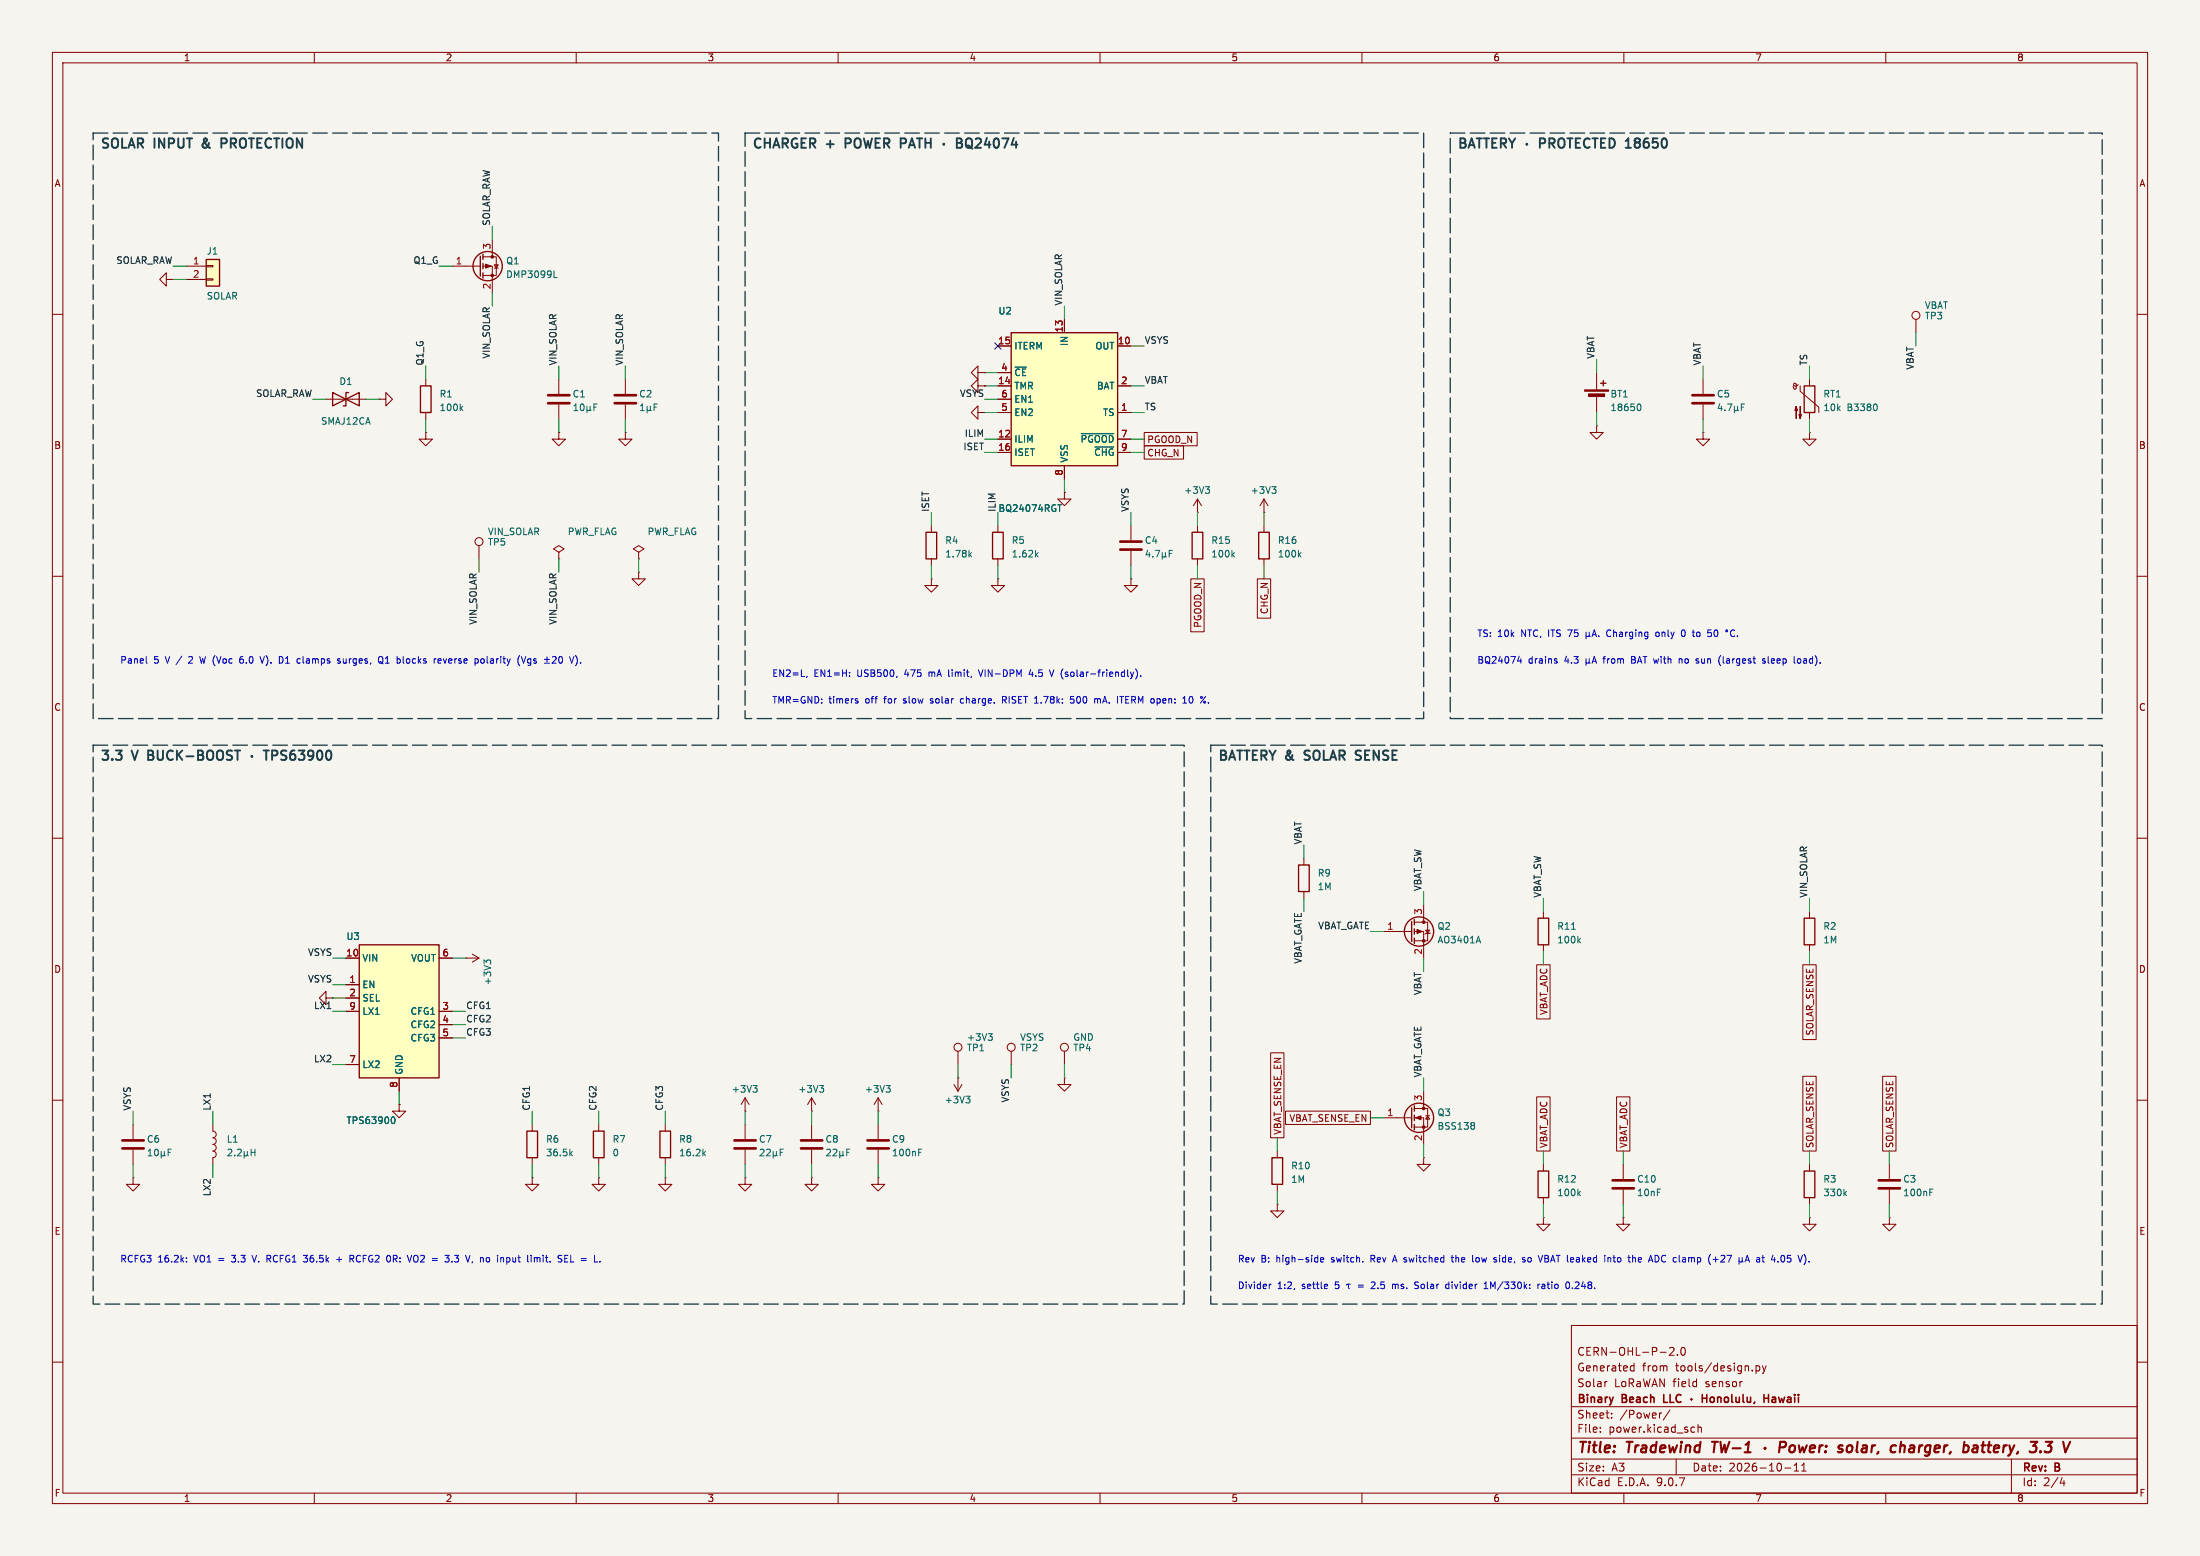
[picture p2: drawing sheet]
<svg xmlns="http://www.w3.org/2000/svg" width="420mm" height="297mm" viewBox="0 0 420 297" stroke-linecap="round" stroke-linejoin="round" font-family="sans-serif">
<path d="M0 0h420v297h-420z" fill="#f5f4ef" stroke="#f5f4ef" stroke-width=".19"/>
<g fill="none" stroke="#840000" stroke-width=".19">
<path d="M10 10h400v277h-400zM12 12h396v273h-396zM60 10v2M110 10v2M160 10v2M210 10v2M260 10v2M310 10v2M360 10v2M86.4 50.8h5.3M92.2 49h2.5v3.6h-2.5M92.2 50.8h1.8v5.1"/>
<path d="M94 45.7v3.3M94.4 50.5h.7l-.4 .7zM94.4 51.2h.7M10 60h2M62.2 76.2h7.6M81.3 72.4v1.3M81.3 78.7v1.3M106.7 72.4v2.8M106.7 77.2v2.8M304.8 71.1v3.3M304.8 75.4v3.3M408 60h2"/>
<path d="M106.7 82.6v1.2h1.2l-1.2 1.3-1.3-1.3h1.3M106.7 82.6h.1M119.4 82.6v1.2h1.2l-1.2 1.3-1.3-1.3h1.3M119.4 82.6h.1M203.2 94v1.3h1.3l-1.3 1.2-1.3-1.2h1.3M203.2 94h.1M228.6 97.8h.1M228.6 95.3l-.8 1.2M228.6 95.3l.8 1.2M228.6 95.3v2.5M241.3 97.8h.1M241.3 95.3l-.8 1.2"/>
<path d="M241.3 95.3l.8 1.2M241.3 95.3v2.5M304.8 81.3v1.3h1.3l-1.3 1.2-1.3-1.2h1.3M304.8 81.3h.1M10 110h2M91.4 104.1v2.6M106.7 105.4l1-.6-1-.7-1 .7 1 .6v1.3M106.7 106.7h.1M177.8 110.5v1.3h1.3l-1.3 1.2-1.3-1.2h1.3M177.8 110.5h.1M177.8 100.3v1.3M177.8 106.7v1.3"/>
<path d="M190.5 110.5v1.3h1.3l-1.3 1.2-1.3-1.2h1.3M190.5 110.5h.1M190.5 100.3v1.3M190.5 106.7v1.3M215.9 110.5v1.3h1.3l-1.3 1.2-1.3-1.2h1.3M215.9 110.5h.1M215.9 100.3v2.8M215.9 105.2v2.8M228.6 100.3v1.3M228.6 106.7v1.3M241.3 100.3v1.3M241.3 106.7v1.3"/>
<path d="M408 110h2M10 160h2M408 160h2M264.2 177.8h5.3M270 176h2.5v3.6h-2.5M270 177.8h1.8v5.1M271.8 172.7v3.3M272.2 177.5h.7l-.4 .7zM273 178.1l-1 .2M345.4 174v1.3M62.2 190.5v-1.3l-1.2 1.3 1.2 1.3v-1.3h1.3M63.5 190.5h.1"/>
<path d="M88.9 182.9h.1M88.9 182.9h2.5M90.2 182.1l1.2 .8M91.4 182.9l-1.2 .7M345.4 180.3v1.3M10 210h2M127 214.6v1.3M142.2 212.1h.1M142.2 209.6v2.5M142.2 214.6v2.8M142.2 219.5v2.7M142.2 209.6l-.7 1.2"/>
<path d="M142.2 209.6l.8 1.2M154.9 212.1h.1M154.9 209.6v2.5M154.9 214.6v2.8M154.9 219.5v2.7M154.9 209.6l-.7 1.2M154.9 209.6l.8 1.2M167.6 212.1h.1M167.6 209.6l-.7 1.2M167.6 209.6l.8 1.2M167.6 209.6v2.5M167.6 214.6v2.8"/>
<path d="M167.6 219.5v2.7M182.1 207l.8 1.3M182.9 205.7h.1M182.9 200.7v2.5M182.9 205.7v2.6M183.6 207l-.7 1.3M193 200.7v2.5M203.2 200.7v2.5M408 210h2M127 224.8v1.3h1.3l-1.3 1.2-1.3-1.2h1.3M127 224.8h.1M127 221v1.2"/>
<path d="M142.2 224.8v1.3h1.3l-1.3 1.2-1.2-1.2h1.2M142.2 224.8h.1M154.9 224.8v1.3h1.3l-1.3 1.2-1.2-1.2h1.2M154.9 224.8h.1M167.6 224.8v1.3h1.3l-1.3 1.2-1.2-1.2h1.2M167.6 224.8h.1M243.8 229.9v1.2h1.3l-1.3 1.3-1.2-1.3h1.2M243.8 229.9h.1M271.8 221v1.2h1.2l-1.2 1.3-1.3-1.3h1.3M271.8 221h.1M294.6 232.4v1.3h1.3l-1.3 1.2-1.2-1.2h1.2M294.6 232.4h.1"/>
<path d="M294.6 222.2v1.3M294.6 228.6v1.3M309.9 232.4v1.3h1.2l-1.2 1.2-1.3-1.2h1.3M309.9 232.4h.1M309.9 222.2v2.8M309.9 227.1v2.8M345.4 232.4v1.3h1.3l-1.3 1.2-1.2-1.2h1.2M345.4 232.4h.1M360.7 232.4v1.3h1.2l-1.2 1.2-1.3-1.2h1.3M360.7 232.4h.1M360.7 222.2v2.8M360.7 227.1v2.8"/>
<path d="M300 253h108v32h-108zM318.7 257.3l.6-.1 .2 .1 .1 .3-.9 1.1h.9M320.2 258.5v.2M321 257.3l.2-.1a.8 .8 0 0 1 .6 .7 .8 .8 0 0 1-.6 .8l-.2-.2-.1-.4zM10 260h2M300 278.5h108M300 274.5h108M300 268.5h108M305.5 273.2v.2M305.5 272.5v.1M306.8 263.7l-.3 .1M307.7 270.5v.2"/>
<path d="M307.7 269.8v.1M311.4 261.6h.5M311.4 260.8h.5M311.9 260.2v1.5M317.2 269.7l-.3 .1M318.8 269.1l-1.3 1.9M320 278.5v3M323.1 272.4l.4 .1M323.5 273.3l-.4 .1M324.2 272.5l.2-.1 .3 .1 .1 .9M324.2 271.9v1.5M335.2 260.8l.5-.1 .2 .3-.1 .6h-.6"/>
<path d="M335.2 260.7v1.5M336.4 260.7l.4 1M336.8 261.7l-.4 .5M337.2 260.7l-.4 1M342.5 279.7l.4-.4v1.5M343.9 279.7l.5-.4v1.5M384 278.5v6.5M408 260h2M60 285v2M110 285v2M160 285v2M210 285v2"/>
<path d="M260 285v2M300 281.5h108M310 285v2M340.7 280.2h1.2M342.5 280.8h.9M343.9 280.8h.9M360 285v2M393.7 282l-.4 1.1h.9M394 282.6v1"/>
<circle cx="91.4" cy="103.4" r=".76"/>
<circle cx="182.9" cy="199.9" r=".76"/>
<circle cx="193" cy="199.9" r=".76"/>
<circle cx="203.2" cy="199.9" r=".76"/>
</g>
<g fill="none" stroke="#840000" stroke-width=".4">
<path d="M326.8 275.2h1.2M327.4 275.2l-.3 2M337 276.3l-.1 .2M339.7 276.3h.8a.55 .55 0 0 0 .5-.5 .55 .55 0 0 0-.4-.6h-.7l-.3 2M341.8 276.1a.52 .52 0 0 1 .5-.2 .52 .52 0 0 1 .4 .4l-.1 .5a.55 .55 0 0 1-.5 .4 .55 .55 0 0 1-.5-.4zM343.4 275.9l.2 1.3 .5-.9 .3 .9 .5-1.3M345.5 276.5l1-.2-.1-.3h-.7l-.2 .9 .2 .3 .6-.1M347.4 275.9l-.2 1.3M348 275.9l-.4 .1-.2 .3M348.5 277v.2M348.6 276v.2M351.8 276a.49 .49 0 0 0-.8 .3v.1l.7 .2 .1 .3-.4 .3-.5-.1"/>
<path d="M353.5 276a.59 .59 0 0 0-.9 .3v.7a.53 .53 0 0 0 .9 0M362.8 276.1a.49 .49 0 0 1 .9 .1l-.2 1M362.9 275.2l-.2 2M376.7 276h.8l-.1 1.2M377.4 277.1l-.6 .1M377.5 276.3l-.6 .1M378.3 275.9h.7M378.6 275.2l-.2 1.7 .1 .2 .4 .1M390.5 275.2h1.3l-.8 .8 .6 .2v.6l-.5 .4h-.5"/>
</g>
<g fill="none" stroke="#840000" stroke-width=".3">
<path d="M317.6 266.2v1.5h.7M325 266.2v1.5M325 266.9h.8M325.8 266.2v1.5M326.5 266.8l.3-.1 .4 .1 .1 .6-.2 .2-.3 .1-.3-.2zM327.9 266.8l.2-.1 .4 .1v.9M327.9 266.7v1M329.3 266.8l.4-.1 .3 .3v.4l-.3 .3-.4-.1-.1-.2zM330.6 266.2v1.3l.2 .2M331.4 266.7l.1 .9 .3 .1 .2-.2M332 266.7v1M332.8 266.2v1.3l.2 .2"/>
<path d="M333.5 266.7l.1 .9 .4 .1 .2-.2M334.2 266.7v1M335 267.6l-.2 .3M336.8 266.9h.8M336.8 266.2v1.5M337.6 266.2v1.5M338.8 266.7l-.5 .1M338.8 267.1h-.3a.29 .29 0 0 0-.3 .3 .29 .29 0 0 0 .3 .3h.3"/>
</g>
<g fill="none" stroke="#840000" stroke-width=".25">
<path d="M91.7 48.9v3.8M92.2 48.5v1M92.2 50.3v1M92.2 52.1v1M63.5 74.9v2.6l5.1-2.6v2.6zM66.5 74.9h-.5v2.6h-.5M80.3 73.7h2v5h-2zM305.6 73.2h1M306.1 72.6v1.1M176.8 101.6h2v5.1h-2zM189.5 101.6h2v5.1h-2zM227.6 101.6h2v5.1h-2z"/>
<path d="M240.3 101.6h2v5.1h-2zM269.5 175.9v3.8M270 175.5v1M270 177.3v1M270 179.1v1M344.4 175.3h2.1v5h-2.1zM126 215.9h2v5.1h-2zM293.6 223.5h2.1v5.1h-2.1z"/>
<circle cx="93.1" cy="50.8" r="2.79"/>
<circle cx="270.9" cy="177.8" r="2.79"/>
</g>
<g fill="none" stroke="#006464" stroke-width=".19">
<path d="M105.8 53h.6M88 77.9l.3 .5M88.3 77.5l-.4 .5M109.6 78.4h.7M109.6 77.5l.3-.4v1.3M111 77.2l.1-.1a.68 .68 0 0 1 .4 .6 .68 .68 0 0 1-.4 .7 .84 .84 0 0 1-.1-1.2zM112.1 78.2l.1 .2 .5-.2M112.1 77.5v1.3M112.7 78.2l.1 .2M112.7 77.5v.7M113.4 77.7h.4M114 77.1h-.6v1.3"/>
<path d="M312.7 77.2l.1-.1a.68 .68 0 0 1 .5 .6 .68 .68 0 0 1-.5 .7l-.1-.1M230.1 92.9h.8l-.4 .5M230.7 93.4l.2 .2v.3l-.2 .3M242.8 92.9h.8l-.4 .5M243.4 93.4l.2 .2v.3l-.2 .3M185.1 105.8l.4 .5M185.5 105.5l-.5 .5M197.8 105.8l.4 .5M198.2 105.5l-.5 .5M219.1 105l-.3 .9h.8M219.4 105.5v.8M220.1 106.2v.1"/>
<path d="M220.5 105h.9l-.6 1.3M221.9 105.5v1.2M221.9 106.1l.2 .2 .4-.2M222.5 106.1l.2 .2M222.5 105.5v.6M223.2 105.7h.4M223.8 105h-.6v1.3M235.3 105.8l.4 .5M235.7 105.5l-.5 .5M248 105.8l.4 .5M248.4 105.5l-.5 .5M282.2 178.7l.5 1.3"/>
<path d="M92.9 183.7l-.5-.5v.8M92.9 183.5l.2-.3h.3l.3 .3M188.6 197.3h.8l-.4 .5M189.2 197.8l.2 .2v.3l-.2 .3M134.7 219.8l-.5 .5M143.8 207.2h.7l-.4 .5M144.3 207.7l.2 .2v.3l-.2 .3M145.1 219.5l.5-.2 .3 .4-.8 .9h.8M146.3 219.5l.5-.2 .3 .4-.8 .9h.8M147.6 219.8v1.2M148.2 219.8v.6M148.9 220h.5"/>
<path d="M149.5 219.3h-.6v1.3M156.5 207.2h.7l-.4 .5M157 207.7l.2 .2v.3l-.2 .3M157.8 219.5l.5-.2 .3 .4-.8 .9h.8M159 219.5l.5-.2 .3 .4-.8 .9h.8M160.3 219.8v1.2M160.9 219.8v.6M161.6 220h.5M162.2 219.3h-.6v1.3M169.2 207.2h.7l-.4 .5M169.7 207.7l.2 .2v.3l-.2 .3M175.4 219.3h.6"/>
<path d="M175.4 220h.4M184.4 209.2h.8l-.4 .5M184.9 209.7l.3 .3v.3l-.3 .2M134.3 220.1l.4 .5M147.6 220.4l.2 .2 .4-.2M148.2 220.4l.2 .2M160.3 220.4l.2 .2 .4-.2M160.9 220.4l.2 .2M301.3 227.8l.4 .4M301.7 227.4l-.5 .5M368.4 227.6h.4M368.4 227h.6"/>
</g>
<g fill="none" stroke="#840000" stroke-width=".51">
<path d="M104.6 75.4h4.1M104.6 77h4.1M213.9 103.4h4M213.9 104.9h4M140.2 217.7h4.1M140.2 219.2h4.1M152.9 217.7h4.1M152.9 219.2h4.1M165.6 217.7h4.1M165.6 219.2h4.1M307.8 225.3h4.1M307.8 226.8h4.1"/>
<path d="M358.6 225.3h4.1M358.6 226.8h4.1"/>
</g>
<g fill="#840000" stroke="#840000" stroke-width=".19">
<path d="M302.5 74.4h4.6v.3h-4.6z"/>
<path d="M303.3 75.2h3v.5h-3z"/>
<path d="M92.7 50.4l1 .4-1 .4z"/>
<path d="M270.5 177.4l1 .4-1 .4z"/>
<circle cx="94" cy="49" r=".25"/>
<circle cx="94" cy="52.6" r=".25"/>
<circle cx="271.8" cy="176" r=".25"/>
<circle cx="271.8" cy="179.6" r=".25"/>
</g>
<path d="M39.4 49.5h2.5v5.1h-2.5z" fill="#ffffc2"/>
<g fill="none" stroke="#840000" stroke-width=".25">
<path d="M39.4 49.5h2.5v5.1h-2.5zM344.4 73.7h2.1v5h-2.1zM247.9 165.1h2v5.1h-2zM293.6 175.3h2.1v5h-2.1zM100.6 215.9h2v5.1h-2zM113.3 215.9h2v5.1h-2zM269.5 211.5v3.8M270 211.1v1M270 212.9v1M270 214.6v1M242.8 221h2.1v5.1h-2.1zM344.4 223.5h2.1v5.1h-2.1z"/>
<circle cx="270.9" cy="213.4" r="2.79"/>
</g>
<g fill="none" stroke="#840000" stroke-width=".19">
<path d="M31.7 53.3v-1.2l-1.2 1.2 1.2 1.3v-1.3h1.3M33 53.3h.1M35.6 50.8h3.8M35.6 53.3h3.8M39.4 50.7h1.2v.2h-1.2zM39.4 53.2h1.2v.3h-1.2zM119.4 72.4v2.8M119.4 77.2v2.8M343.3 73.4l-.3 .2-.3 .1-.3-.1v-.3l.3-.1 .2 .1v.8l-.2 .2-.2-.1-.2-.4M343.7 73.7v1l3.5 3v1M345.4 72.4v1.3M345.4 78.7v1.3"/>
<path d="M365.8 61v2.5M325.1 82.6v1.2h1.3l-1.3 1.3-1.3-1.3h1.3M325.1 82.6h.1M345.4 82.6v1.2h1.3l-1.3 1.3-1.2-1.3h1.2M345.4 82.6h.1M121.9 105.4l1-.6-1-.7-1 .7 1 .6v1.3M121.9 106.7h.1M121.9 109.2v1.3h1.3l-1.3 1.3-1.3-1.3h1.3M121.9 109.2h.1M248.9 163.8v1.3M248.9 170.2v1.3M294.6 174v1.3"/>
<path d="M294.6 180.3v1.3M101.6 214.6v1.3M114.3 214.6v1.3M203.2 205.7v1.3h1.3l-1.3 1.3-1.3-1.3h1.3M203.2 205.7h.1M243.8 219.7v1.3M264.2 213.4h5.3M270 211.6h2.5v3.5h-2.5M270 213.4h1.8v5M271.8 208.3v3.3M272.2 213h.7M272.5 213l.4 .6h-.7z"/>
<path d="M101.6 224.8v1.3h1.3l-1.3 1.2-1.3-1.2h1.3M101.6 224.8h.1M101.6 221v1.2M114.3 224.8v1.3h1.3l-1.3 1.2-1.3-1.2h1.3M114.3 224.8h.1M114.3 221v1.2M243.8 226.1v1.2M345.4 222.2v1.3M345.4 228.6v1.3"/>
<circle cx="365.8" cy="60.2" r=".76"/>
</g>
<g fill="#840000" stroke="#840000" stroke-width=".19">
<path d="M270.3 213.4l1-.4v.7z"/>
<path d="M342.9 77.6l.3 .8h-.6l.3-.8v2.3z"/>
<path d="M343.7 77.6v2.3l-.3-.8h.5l-.2 .8z"/>
<circle cx="271.8" cy="211.6" r=".25"/>
<circle cx="271.8" cy="215.1" r=".25"/>
</g>
<g fill="none" stroke="#006464" stroke-width=".19">
<path d="M122.3 78.4h.7M122.3 77.5l.3-.4v1.3M123.5 78.2l.2 .2 .4-.2M123.5 77.5v1.3M124.1 78.2l.2 .2M124.1 77.5v.7M124.9 77.7h.4M125.5 77.1h-.6v1.3M358.3 77.2l.1 .4-.1 .7M300 177.4h.7M301.3 179.5l.4 .5M301.7 179.1l-.5 .5"/>
<path d="M109.3 219.8l-.5 .5M281.3 214.3l.2 .2-.2 .3 .2 .3v.2l-.2 .2M108.9 220.1l.4 .5M352.1 227.8l.4 .4M352.5 227.4l-.5 .5"/>
</g>
<path d="M117.3 75.4h4.1M117.3 77h4.1" fill="none" stroke="#840000" stroke-width=".51"/>
<path d="M68.6 180.3h15.2v25.4h-15.2z" fill="#ffffc2"/>
<path d="M68.6 180.3h15.2v25.4h-15.2z" fill="none" stroke="#840000" stroke-width=".25"/>
<g fill="none" stroke="#840000" stroke-width=".19">
<path d="M72.4 76.2h1.3v-1.3l1.2 1.3-1.2 1.3v-1.3M72.4 76.2h.1M186.7 71.1v-1.2l-1.3 1.2 1.3 1.3v-1.3h1.3M188 71.1h.1M325.1 72.4v2.8M325.1 77.2v2.8M66 182.9h2.6M66 188h2.6M66 190.5h2.6M66 193h2.6M83.8 182.9h2.6M83.8 193h2.6"/>
<path d="M83.8 195.6h2.6M83.8 198.1h2.6M25.4 214.6v2.8M25.4 219.5v2.7M40.6 214.6v1.3a.64 .64 0 0 1 .7 .6 .64 .64 0 0 1-.7 .7 .64 .64 0 0 1 .7 .6 .64 .64 0 0 1-.7 .6 .64 .64 0 0 1 .7 .7 .64 .64 0 0 1-.7 .6 .64 .64 0 0 1 .7 .6 .64 .64 0 0 1-.7 .7v1.2M66 203.2h2.6M76.2 210.8v1.3h1.3l-1.3 1.3-1.3-1.3h1.3M76.2 210.8h.1M76.2 205.7v2.6M25.4 224.8v1.3h1.3l-1.3 1.2-1.3-1.2h1.3M25.4 224.8h.1"/>
</g>
<g fill="none" stroke="#006464" stroke-width=".19">
<path d="M328.3 77l-.3 1h.8M328.6 77.5v.9M329.3 78.3v.1M329.8 77.1h.8l-.5 1.3M331.1 77.5v1.3M331.1 78.2l.2 .2 .4-.2M331.7 78.2l.2 .2M331.7 77.5v.7M332.4 77.7h.5M333 77.1h-.6v1.3M28.3 219.7l.4-.4v1.3M29.6 219.5l.2-.2a.68 .68 0 0 1 .4 .7 .68 .68 0 0 1-.4 .6l-.3-.5z"/>
<path d="M30.8 219.8v1.2M31.4 219.8v.6M32.1 220h.4M32.7 219.3h-.6v1.3M43.5 219.5l.5-.2 .3 .4-.8 .9h.8M45.3 219.5l.5-.2 .3 .4-.8 .9h.8M46.6 219.8v1.2M47.2 219.8v.6M47.9 219.3v1.3M47.9 220h.8M48.7 219.3v1.3M74.9 213.2h.1a.68 .68 0 0 1 .4 .6 .68 .68 0 0 1-.4 .7l-.1-.1"/>
<path d="M28.3 220.6h.7M30.8 220.4l.2 .2 .4-.2M31.4 220.4l.2 .2M44.8 220.5v.1M46.6 220.4l.2 .2 .4-.2M47.2 220.4l.2 .2"/>
</g>
<path d="M323.1 75.4h4.1M323.1 77h4.1M23.4 217.7h4M23.4 219.2h4" fill="none" stroke="#840000" stroke-width=".51"/>
<path d="M193 63.5h20.4v25.4h-20.4z" fill="#ffffc2"/>
<path d="M193 63.5h20.4v25.4h-20.4z" fill="none" stroke="#840000" stroke-width=".25"/>
<g fill="none" stroke="#840000" stroke-width=".19">
<path d="M186.7 78.7v-1.2l-1.3 1.2 1.3 1.3v-1.3h1.3M186.7 73.7v-1.3l-1.3 1.3 1.3 1.2v-1.2h1.3M188 78.7h.1M188 73.7h.1M188 71.1h.1M190.5 66h2.5M190.5 71.1h2.5M190.5 73.7h2.5M190.5 76.2h2.5M190.5 78.7h2.5M203.2 61v2.5M213.4 66h2.5"/>
<path d="M213.4 73.7h2.5M213.4 78.7h2.5M81.3 82.6v1.2h1.2l-1.2 1.3-1.3-1.3h1.3M81.3 82.6h.1M190.5 83.8h2.5M190.5 86.4h2.5M203.2 94h.1M203.2 88.9v2.5M213.4 83.8h2.5M213.4 86.4h2.5M218.4 85.1h7.5v2.5h-7.5zM218.4 82.5h10.1v2.6h-10.1z"/>
<path d="M227.3 110.5h2.6v10.1h-2.6zM240 110.5h2.6v7.5h-2.6zM66 182.9h2.6M66 188h2.6M66 190.5h2.6M66 193h2.6M83.8 182.9h2.6M83.8 193h2.6M83.8 195.6h2.6M83.8 198.1h2.6M293.4 184.2h2.5v10.3h-2.5zM344.2 184.2h2.5v14.2h-2.5z"/>
<path d="M66 203.2h2.6M76.2 210.8h.1M76.2 205.7v2.6M242.6 201h2.5v16.2h-2.5zM245.4 212.1h16.2v2.5h-16.2zM293.4 209.4h2.5v10.3h-2.5zM308.6 209.4h2.6v10.3h-2.6zM344.2 205.4h2.5v14.3h-2.5zM359.4 205.4h2.6v14.3h-2.6z"/>
</g>
<path d="M201.9 96.3h.7M206.4 82.8h6.2M209 85.3h3.6M74.9 213.2h.1a.68 .68 0 0 1 .4 .6 .68 .68 0 0 1-.4 .7l-.1-.1" fill="none" stroke="#006464" stroke-width=".19"/>
<g fill="none" stroke="#009600" stroke-width=".19">
<path d="M33 50.8h2.6M33 53.3h2.6M83.8 50.8h2.6M94 43.2v2.5M94 55.9v2.5M203.2 58.4v2.6M59.7 76.2h2.5M69.8 76.2h2.6M81.3 69.9v2.5M106.7 69.9v2.5M119.4 69.9v2.5M188 76.2h2.5"/>
<path d="M188 78.7h2.5M188 73.7h2.5M188 71.1h2.5M215.9 78.7h2.5M215.9 66h2.5M215.9 73.7h2.5M304.8 68.6v2.5M304.8 78.7v2.6M325.1 69.9v2.5M345.4 69.9v2.5M365.8 63.5v2.5M81.3 80v2.6"/>
<path d="M106.7 80v2.6M119.4 80v2.6M177.8 97.8v2.5M188 83.8h2.5M188 86.4h2.5M190.5 97.8v2.5M203.2 91.4v2.6M215.9 83.8h2.5M215.9 86.4h2.5M215.9 97.8v2.5M228.6 97.8v2.5M241.3 97.8v2.5"/>
<path d="M325.1 80v2.6M345.4 80v2.6M91.4 106.7v2.5M106.7 106.7v2.5M121.9 106.7v2.5M177.8 108v2.5M190.5 108v2.5M215.9 108v2.5M228.6 108v2.5M241.3 108v2.5M248.9 161.3v2.5M248.9 171.5v2.5"/>
<path d="M261.6 177.8h2.6M271.8 170.2v2.5M294.6 171.5v2.5M345.4 171.5v2.5M63.5 182.9h2.5M63.5 190.5h2.5M63.5 193h2.5M63.5 188h2.5M86.4 182.9h2.5M86.4 193h2.5M86.4 198.1h2.5M86.4 195.6h2.5"/>
<path d="M271.8 182.9v2.5M294.6 181.6v2.6M345.4 181.6v2.6M25.4 212.1v2.5M40.6 212.1v2.5M63.5 203.2h2.5M76.2 208.3v2.5M101.6 212.1v2.5M114.3 212.1v2.5M127 212.1v2.5M142.2 212.1v2.5M154.9 212.1v2.5"/>
<path d="M167.6 212.1v2.5M182.9 203.2v2.5M193 203.2v2.5M203.2 203.2v2.5M243.8 217.2v2.5M261.6 213.4h2.6M271.8 205.7v2.6M271.8 218.4v2.6M294.6 219.7v2.5M309.9 219.7v2.5M345.4 219.7v2.5M360.7 219.7v2.5"/>
<path d="M25.4 222.2v2.6M40.6 222.2v2.6M101.6 222.2v2.6M114.3 222.2v2.6M127 222.2v2.6M142.2 222.2v2.6M154.9 222.2v2.6M167.6 222.2v2.6M243.8 227.3v2.6M294.6 229.9v2.5M309.9 229.9v2.5M345.4 229.9v2.5"/>
<path d="M360.7 229.9v2.5"/>
</g>
<path d="M189.9 65.4l1.2 1.2M191.1 65.4l-1.2 1.2" fill="none" stroke="#000084" stroke-width=".19"/>
<g fill="none" stroke="#1d3f47" stroke-width=".36">
<path d="M38.7 27.4v.6M43.1 26.5l-.8-.1v1.8M43.1 27.3l-.8 .1M161.4 27.4h.7M162.1 26.4h-.7v1.8M171.9 26.4l.9 .1M172.8 27.3l-.9 .1M182.7 26.4h.6l.2 .2 .1 .3-.3 .4a.48 .48 0 0 1 .4 .4 .48 .48 0 0 1-.4 .5h-.6zM182.7 27.3h.6M184.5 26.7a.6 .6 0 0 1 .6-.3 .6 .6 0 0 1 .5 .6v.6a.6 .6 0 0 1-.6 .6 .6 .6 0 0 1-.6-.6zM184.7 27.8l.4 .1 .6 .5M186.3 26.6l.2-.2h.4l.3 .2 .1 .3-.1 .3-1 1h1.1"/>
<path d="M188.4 26.3l-.4 1.3h1.1M188.8 27v1.2M189.9 26.6l.4-.2a1.13 1.13 0 0 1 0 1.8l-.4-.1-.1-.2-.1-.8zM191.3 26.4h1.2l-.8 1.8M193.5 26.3l-.4 1.3h1.1M194 27v1.2M278.8 26.4h.6l.3 .2v.3l-.3 .4a.48 .48 0 0 1 .4 .4 .48 .48 0 0 1-.3 .5h-.7zM278.8 27.3h.6M280.3 28.2l.6-1.8 .6 1.8M280.5 27.7h.9M281.9 26.4h1M282.4 26.4v1.8"/>
<path d="M283.3 26.4h1M283.8 26.4v1.8M284.9 27.3h.6M285.7 26.4h-.8v1.8h.8M286.5 27.4l.9-.1 .1-.3v-.4l-.3-.2h-.7v1.8M286.9 27.4l.6 .8M288.1 26.4l.6 1M288.7 27.4v.8M289.3 26.4l-.6 1M291.5 27.4v.2M294 27.4l.8-.1 .2-.3-.1-.4-.2-.2h-.7v1.8M295.8 27.4l.8-.1 .2-.3-.1-.4-.2-.2h-.7v1.8"/>
<path d="M296.2 27.4l.6 .8M297.6 26.7a.6 .6 0 0 1 .7-.3 .6 .6 0 0 1 .4 .6v.6a.6 .6 0 0 1-.6 .6 .6 .6 0 0 1-.6-.6zM299.2 26.4h1M299.7 26.4v1.8M300.8 27.3h.6M301.7 26.4h-.9v1.8h.9M303.5 26.6a.72 .72 0 0 0-.9 0 .72 .72 0 0 0-.2 .8 .67 .67 0 0 0 .3 .7 .67 .67 0 0 0 .8-.1M304 26.4h1M304.5 26.4v1.8M305.6 27.3h.6M306.5 26.4h-.9v1.8h.9M307.3 26.4a.91 .91 0 0 1 1 .9 .91 .91 0 0 1-1 .9z"/>
<path d="M310.3 28.2h1.1M310.3 26.9l.6-.5v1.8M312.4 27.2l-.3 .3v.5l.3 .2 .5-.1 .2-.2-.1-.5-.3-.2M312.4 27.2l-.3-.4 .3-.4 .5 .1 .2 .3-.4 .4M312.4 27.2h.3M314.6 26.4a.71 .71 0 0 0-.8 .8v.7l.1 .2 .6 .1 .2-.2 .1-.6-.2-.2-.5-.1-.3 .3M316.4 26.4h-.8l-.1 .9 .2-.2 .6 .1 .2 .2-.1 .6-.2 .2h-.5l-.2-.2M317.4 26.6l.4-.2a1.13 1.13 0 0 1 0 1.8l-.3-.1-.2-.2-.1-.8zM28.3 144.1h.6M28.9 143.3h-.6v1.8h.7M48.1 144.3v.2M50.3 143.3h1"/>
<path d="M50.8 143.3v1.8M51.9 144.2l.9-.1 .2-.2-.1-.5-.3-.1h-.7v1.8M54.7 143.3h-.7l-.3 .1v.5l.8 .4 .2 .4-.4 .4-.6-.1M56.2 143.3a.71 .71 0 0 0-.8 .7v.7l.1 .3 .6 .1 .2-.2 .1-.6-.2-.3-.5-.1-.3 .4M57 143.3h1.1l-.6 .6 .5 .2v.8l-.2 .2h-.5l-.3-.2M59.8 144l-.3 .4h-.4l-.3-.4v-.4l.2-.3h.5l.2 .1a1.19 1.19 0 0 1-.4 1.7h-.3M60.7 143.4l.4-.1a1.13 1.13 0 0 1 0 1.8l-.3-.1-.2-.3-.1-.8zM62.4 143.4l.4-.1a1.13 1.13 0 0 1 0 1.8l-.3-.1-.2-.3-.1-.8zM249 145l.3 .1M249.1 143.4v.5"/>
</g>
<g fill="none" stroke="#0000c2" stroke-width=".19">
<path d="M27.9 125.3v1.1l.2 .2M38.1 125.3l.3 1.3M46.4 125.3l-.4 .1a.86 .86 0 0 0 0 1.2l.4-.1M46.4 125.9l-.4-.1-.2 .2M49.6 125.3l.5 1.3 .4-1.3M53.6 125.3a.68 .68 0 0 1 .5 .7 .68 .68 0 0 1-.5 .6M57.2 125.7l.1 .1M57.3 126.5l-.1 .1M64.5 126.1l.4 .1 .1 .2-.2 .2-.4-.1M64.5 125.8h.4M65.5 125.7v.7l.4 .2M72.5 126.3l.7 .4"/>
<path d="M72.6 125.3a.43 .43 0 0 1 .5 .4v.5a.43 .43 0 0 1-.5 .4M73.6 126.6h.7M73.8 125.5l-.2 .2M77 126.4l.1 .2M83.6 126.4l.2 .2 .4-.1M83.6 125.9l.2-.2 .4 .2v.1l-.6 .2M84.6 125.7l.3 .9M91.8 125.9l.2-.2 .4 .2v.4l-.1 .2-.3 .1-.2-.1zM99.5 125.3l.4 1.3 .5-1.3M100.8 126.9h.4M101.2 125.7l-.3 .1-.2 .2 .1 .5 .4 .1M105.6 125.3l.5 .1 .1 .3-.8 .9h.8"/>
<path d="M106.8 125.4l.2-.1a.68 .68 0 0 1 .4 .7 .68 .68 0 0 1-.4 .6l-.3-.5zM108.7 125.3l.4 1.3 .5-1.3M109.9 125.1a1.46 1.46 0 0 1 0 2M110.8 126.5v.1M154.1 129.1l-.1 .2M162.2 129v.1M162.2 128.3v.2M163.4 133.8h.3l.1 .2-.4 .2M163.4 133.4h.3M177.6 134.1l.1 .1M177.8 133.4l-.2 .1 .2 .3M181.1 127.9v1l.2 .2"/>
<path d="M183.8 133.4h-.3l-.2 .2 .1 .5 .4 .1M186.8 127.9l.4 1.2M191.7 133.6l.4 .6M192 133l-.6-.1v1.3M192 133.5l-.6 .1M196.8 127.8l-.3 .9h.8M200.3 127.9l.5 1.2 .4-1.2M205 132.9h-.6l-.1 .6 .2-.1 .4 .1 .2 .2-.1 .4-.2 .1-.5-.1M209.2 133.4l.3 .1M209.5 133.5l.2-.1h.3l.1 .8M209.5 133.5v.7M213.8 132.9h.7"/>
<path d="M216.4 128.3l-.3 .8M216.8 127.7a1.46 1.46 0 0 1 0 1.9M217.8 129v.1M227.7 133.2l-.3-.3a.68 .68 0 0 0-.4 .7 .68 .68 0 0 0 .4 .6l.3-.2M230.7 134.1v.1M290 125.3l-.3 .9h.8M290.3 125.7v.9M297.1 126.2l.2 .1-.2 .3M297.1 125.7l.1 .1M302.8 125.7v1.3M302.8 126.4l.2 .2 .4-.2M302.8 120.7v1.2"/>
<path d="M302.8 121.3l.2 .2 .4-.2M303.4 126.4l.2 .2M303.4 125.7v.7M303.4 120.7v.6M303.4 121.3l.2 .2M303.9 126.6l.5-1.3 .4 1.3M303.9 121.5l.5-1.3 .4 1.3M304.1 126.2h.6M304.1 121.1h.6M305.2 121.4v.1M307.1 120.2a.68 .68 0 0 0-.4 .7 .68 .68 0 0 0 .4 .6M311.5 125.9h.4"/>
<path d="M311.9 125.3h-.4v1.3h.5M316.6 120.7h-.3l-.2 .2v.5l.2 .1 .3-.1M320.6 125.7v.9M320.6 125.9l.3-.2 .2 .2M321 120.7l.3-.5a.68 .68 0 0 1 .4 .7 .68 .68 0 0 1-.4 .6l-.3-.5M323.9 126.2h.4v.2l-.4 .2M323.9 125.7l.4 .1M324.1 120.7l-.2 .2v.4l.2 .2M326.7 120.8v.6M328.3 126.8l.2 .3M328.5 125.1l-.2 .3M329 125.3v1.1l.2 .2"/>
<path d="M331.1 120.4a.6 .6 0 0 0-.8 .4 .6 .6 0 0 0 .6 .7l.2-.1M331.7 121.4v.1M337 125.8l-.4-.1-.1 .2v.2l.5 .1v.3h-.5M337.6 125.3v1.2M343.2 125.9l.2-.2 .3 .2 .1 .4-.1 .2-.3 .1-.2-.1zM48.1 239.6l.4 1.3M57.9 239.6h.8l-.4 .5 .3 .1M64.7 239.9v1M66.8 239.6h.5l.2 .3-.1 .3-.6 .1M79.3 239.6l-.2 .1a.81 .81 0 0 0 .2 1.2M84.9 239.6h.8l-.4 .5M107.8 239.6h.6"/>
<path d="M109 239.6v1.3h.6M251.6 239.6v1.3M266.3 239.6l-.5 1.3M277.2 239.6v1.1l.3 .2M295.3 239.6h-.4v1.3h.5M316.3 239.6a.68 .68 0 0 1 .4 .7 .68 .68 0 0 1-.4 .6M329 239.6l-.5 .1M336.5 239.6v1.1l.3 .2M338.5 239.6l-.3 .9h.7M341.9 239.6h-.7v.6l.2-.1M35.6 240.8v.1M35.6 240.1v.1"/>
<path d="M58 240.8h.6M64.3 240.4h.9M67.1 240.3l.4 .6M86.3 240.8v.1M96.9 240l.3 .1 .1 .2M97.3 240.6l-.1 .2-.3 .1M102.2 240l.3 .2M102.5 240.2l.2-.2 .3 .1 .1 .8M102.5 240.2v.7M107.8 240.9h.6M107.8 240.2h.4M242.7 245.1l-.4 .3"/>
<path d="M251.4 240l.2 .1M251.6 240.8l-.2 .1M252.1 240.5l.6-.2-.1-.2-.3-.1-.2 .2 .1 .6h.4M257.4 245.1v.7l.2 .2M257.8 245.1h-.6l-.1 .2M259.3 245.3h1M259.3 245.7h1M262.3 244.7l-.5 .1M262.4 245.2l-.7 .8h.8M265.8 245.2l.4-.1 .2 .2M265.8 245.1v.9M266 240.5h.6"/>
<path d="M270.1 245.2l.6 .2 .1 .3-.3 .3-.4-.1M270.8 244.8l-.5-.1-.2 .1M276.1 245.8l.1 .2 .4-.1M276.6 245.2l-.4-.1-.1 .1M276.6 244.7v1.3M277 240h.5M281.2 240.8l.1 .1M281.9 240.1l-.2 .2 .2 .5M283.3 246h.7M283.3 245.1l.4-.4v1.3M285.5 240.5l.2 .1-.2 .3M285.5 240l.2 .1"/>
<path d="M290.8 240.5h.3l.1 .2-.5 .2M290.8 240l.3 .1M291.8 240.1l-.1 .2 .1 .5M293.6 245.1v.9M294 245.1l-.4 .3M294.4 245.2h.5v.8M294.9 245.4l-.4 .1-.2 .2 .2 .3 .4-.1M294.9 240.2h.4M299.3 244.7a.79 .79 0 0 1 0 1.3M300.2 245.8v.2M307 240.2l.1-.2 .3 .1 .1 .8M307.9 240h.5"/>
<path d="M311.9 240l.3 .2v.7M312.8 240.1v.7M313.4 240.3l-.6 .2M327 240.4h1M329.2 240.2l-.7 .7h.8M333.1 240.9l.5-1.3 .4 1.3M333.3 240.5h.6M335.4 240.1h.5v.8M335.9 240.3l-.4 .1-.2 .2 .2 .3 .4-.1M336.3 240h.5M341.2 240.8l.2 .1"/>
</g>
<path d="M17.8 25.4h119.4v111.8h-119.4zM142.2 25.4h129.6v111.8h-129.6zM276.9 25.4h124.4v111.8h-124.4zM17.8 142.2h208.3v106.7h-208.3zM231.1 142.2h170.2v106.7h-170.2z" fill="none" stroke="#1d3f47" stroke-width=".25" stroke-dasharray="2.8 1"/>
<g font-size="2.8" fill="#840000">
<text x="301" y="277.9">Title:</text>
<text x="310.6" y="277.9">Tradewind</text>
<text x="327.7" y="277.9">TW-1</text>
<text x="354.2" y="277.9">solar,</text>
<text x="365" y="277.9">charger,</text>
<text x="379.6" y="277.9">battery,</text>
<text x="393.3" y="277.9">3.3</text>
</g>
<g font-size="2.5" fill="#1d3f47">
<text x="19" y="28.5">SOLAR INPUT</text>
<text x="39.4" y="28.5">&amp;</text>
<text x="43.8" y="28.5">PROTECTION</text>
<text x="143.5" y="28.5">CHARGER +</text>
<text x="162.2" y="28.5">POWER</text>
<text x="173.4" y="28.5">PATH</text>
<text x="19" y="145.3">3.3</text>
<text x="25.4" y="145.3">V</text>
<text x="29.1" y="145.3">BUCK-BOOST</text>
<text x="232.4" y="145.3">BATTERY &amp;</text>
<text x="249.9" y="145.3">SOLAR SENSE</text>
</g>
<g font-size="2.1" fill="#840000">
<text x="301" y="262">Generated</text>
<text x="301" y="259">CERN-OHL-P-2.0</text>
<text x="313.5" y="262">from</text>
<text x="319.9" y="262">tools/design.py</text>
<text x="301" y="268.2">Binary</text>
<text x="301" y="265">Solar</text>
<text x="308.1" y="265">LoRaWAN field</text>
<text x="309.7" y="268.2">Beach</text>
<text x="318.3" y="268.2">LLC</text>
<text x="325.7" y="265">sensor</text>
<text x="339.2" y="268.2">Hawaii</text>
<text x="301" y="273.7">File:</text>
<text x="301" y="271">Sheet:</text>
<text x="307.1" y="273.7">power.kicad_sch</text>
<text x="309.2" y="271">/Power/</text>
<text x="301" y="281.1">Size:</text>
<text x="307.6" y="281.1">A3</text>
<text x="323" y="281.1">Date:</text>
<text x="330" y="281.1">2026-10-11</text>
<text x="386" y="281.3">Rev:</text>
<text x="392.4" y="281.3">B</text>
<text x="301" y="283.9">KiCad</text>
<text x="308.7" y="283.9">E.D.A.</text>
<text x="316.3" y="283.9">9.0.7</text>
<text x="386" y="283.9">Id:</text>
<text x="390.1" y="283.9">2/4</text>
</g>
<g font-size="1.8" fill="#840000">
<text x="35" y="11.9">1</text>
<text x="85" y="11.9">2</text>
<text x="135" y="11.9">3</text>
<text x="185" y="11.9">4</text>
<text x="235" y="11.9">5</text>
<text x="285" y="11.9">6</text>
<text x="335" y="11.9">7</text>
<text x="385" y="11.9">8</text>
<text x="10.3" y="35.9">A</text>
<text x="408.3" y="35.9">A</text>
<text x="10.3" y="85.9">B</text>
<text x="218.9" y="87.3">CHG_N</text>
<text x="218.9" y="84.8">PGOOD_N</text>
<text x="408.2" y="85.9">B</text>
<text x="229.6" y="119.9" transform="rotate(-90 229.6 119.9)">PGOOD_N</text>
<text x="242.3" y="117.3" transform="rotate(-90 242.3 117.3)">CHG_N</text>
<text x="10.3" y="135.9">C</text>
<text x="408.2" y="135.9">C</text>
<text x="10.3" y="185.9">D</text>
<text x="408.2" y="185.9">D</text>
<text x="295.6" y="193.8" transform="rotate(-90 295.6 193.8)">VBAT_ADC</text>
<text x="346.4" y="197.8" transform="rotate(-90 346.4 197.8)">SOLAR_SENSE</text>
<text x="246.1" y="214.3">VBAT_SENSE_EN</text>
<text x="244.8" y="216.7" transform="rotate(-90 244.8 216.7)">VBAT_SENSE_EN</text>
<text x="295.6" y="219.2" transform="rotate(-90 295.6 219.2)">VBAT_ADC</text>
<text x="310.8" y="219.2" transform="rotate(-90 310.8 219.2)">VBAT_ADC</text>
<text x="346.4" y="219.2" transform="rotate(-90 346.4 219.2)">SOLAR_SENSE</text>
<text x="361.6" y="219.2" transform="rotate(-90 361.6 219.2)">SOLAR_SENSE</text>
<text x="10.3" y="235.9">E</text>
<text x="408.3" y="235.9">E</text>
<text x="10.3" y="285.9">F</text>
<text x="35" y="286.9">1</text>
<text x="85" y="286.9">2</text>
<text x="135" y="286.9">3</text>
<text x="185" y="286.9">4</text>
<text x="235" y="286.9">5</text>
<text x="285" y="286.9">6</text>
<text x="335" y="286.9">7</text>
<text x="385" y="286.9">8</text>
<text x="408.3" y="285.9">F</text>
</g>
<g font-size="1.8" fill="#0f0f0f">
<text x="93.6" y="43.2" transform="rotate(-90 93.6 43.2)">SOLAR_RAW</text>
<text x="22.1" y="50.5">SOLAR_RAW</text>
<text x="78.8" y="50.5">Q1_G</text>
<text x="202.9" y="58.4" transform="rotate(-90 202.9 58.4)">VIN_SOLAR</text>
<text x="218.4" y="65.7">VSYS</text>
<text x="80.9" y="69.8" transform="rotate(-90 80.9 69.8)">Q1_G</text>
<text x="93.6" y="68.5" transform="rotate(-90 93.6 68.5)">VIN_SOLAR</text>
<text x="106.3" y="69.8" transform="rotate(-90 106.3 69.8)">VIN_SOLAR</text>
<text x="119" y="69.8" transform="rotate(-90 119 69.8)">VIN_SOLAR</text>
<text x="304.5" y="68.6" transform="rotate(-90 304.5 68.6)">VBAT</text>
<text x="324.8" y="69.8" transform="rotate(-90 324.8 69.8)">VBAT</text>
<text x="345.1" y="69.8" transform="rotate(-90 345.1 69.8)">TS</text>
<text x="365.4" y="70.7" transform="rotate(-90 365.4 70.7)">VBAT</text>
<text x="48.8" y="75.9">SOLAR_RAW</text>
<text x="183.2" y="75.9">VSYS</text>
<text x="218.4" y="73.3">VBAT</text>
<text x="184.1" y="83.5">ILIM</text>
<text x="218.4" y="78.4">TS</text>
<text x="183.8" y="86">ISET</text>
<text x="177.5" y="97.8" transform="rotate(-90 177.5 97.8)">ISET</text>
<text x="190.2" y="97.8" transform="rotate(-90 190.2 97.8)">ILIM</text>
<text x="215.6" y="97.8" transform="rotate(-90 215.6 97.8)">VSYS</text>
<text x="91.1" y="119.3" transform="rotate(-90 91.1 119.3)">VIN_SOLAR</text>
<text x="106.3" y="119.3" transform="rotate(-90 106.3 119.3)">VIN_SOLAR</text>
<text x="248.6" y="161.3" transform="rotate(-90 248.6 161.3)">VBAT</text>
<text x="271.4" y="170.2" transform="rotate(-90 271.4 170.2)">VBAT_SW</text>
<text x="294.3" y="171.4" transform="rotate(-90 294.3 171.4)">VBAT_SW</text>
<text x="345.1" y="171.4" transform="rotate(-90 345.1 171.4)">VIN_SOLAR</text>
<text x="251.6" y="177.5">VBAT_GATE</text>
<text x="58.7" y="182.5">VSYS</text>
<text x="248.6" y="184.1" transform="rotate(-90 248.6 184.1)">VBAT_GATE</text>
<text x="58.7" y="187.6">VSYS</text>
<text x="271.4" y="190" transform="rotate(-90 271.4 190)">VBAT</text>
<text x="59.8" y="192.7">LX1</text>
<text x="88.9" y="197.8">CFG3</text>
<text x="88.9" y="195.2">CFG2</text>
<text x="88.9" y="192.7">CFG1</text>
<text x="59.8" y="202.9">LX2</text>
<text x="271.4" y="205.7" transform="rotate(-90 271.4 205.7)">VBAT_GATE</text>
<text x="25.1" y="212.1" transform="rotate(-90 25.1 212.1)">VSYS</text>
<text x="40.3" y="212.1" transform="rotate(-90 40.3 212.1)">LX1</text>
<text x="101.3" y="212.1" transform="rotate(-90 101.3 212.1)">CFG1</text>
<text x="114" y="212.1" transform="rotate(-90 114 212.1)">CFG2</text>
<text x="126.7" y="212.1" transform="rotate(-90 126.7 212.1)">CFG3</text>
<text x="192.7" y="210.5" transform="rotate(-90 192.7 210.5)">VSYS</text>
<text x="40.3" y="228.4" transform="rotate(-90 40.3 228.4)">LX2</text>
</g>
<g font-size="1.8" fill="#a90000">
<text x="93.7" y="47.7" transform="rotate(-90 93.7 47.7)">3</text>
<text x="36.8" y="50.5">1</text>
<text x="36.8" y="53.1">2</text>
<text x="86.9" y="50.5">1</text>
<text x="93.7" y="55.3" transform="rotate(-90 93.7 55.3)">2</text>
<text x="190.5" y="65.8">15</text>
<text x="202.9" y="63.5" transform="rotate(-90 202.9 63.5)">13</text>
<text x="213.3" y="65.8">10</text>
<text x="191.1" y="70.9">4</text>
<text x="190.5" y="73.4">14</text>
<text x="191.1" y="75.9">6</text>
<text x="213.9" y="73.4">2</text>
<text x="190.5" y="83.6">12</text>
<text x="191.1" y="78.5">5</text>
<text x="213.9" y="78.5">1</text>
<text x="213.9" y="83.6">7</text>
<text x="190.5" y="86.1">16</text>
<text x="213.9" y="86.1">9</text>
<text x="202.9" y="90.9" transform="rotate(-90 202.9 90.9)">8</text>
<text x="264.7" y="177.5">1</text>
<text x="271.5" y="174.7" transform="rotate(-90 271.5 174.7)">3</text>
<text x="66" y="182.6">10</text>
<text x="84.4" y="182.6">6</text>
<text x="271.5" y="182.3" transform="rotate(-90 271.5 182.3)">2</text>
<text x="66.6" y="187.7">1</text>
<text x="66.6" y="190.2">2</text>
<text x="66.6" y="192.8">9</text>
<text x="84.4" y="192.8">3</text>
<text x="84.4" y="195.3">4</text>
<text x="84.4" y="197.9">5</text>
<text x="66.6" y="202.9">7</text>
<text x="75.9" y="207.7" transform="rotate(-90 75.9 207.7)">8</text>
<text x="264.7" y="213.1">1</text>
<text x="271.5" y="210.3" transform="rotate(-90 271.5 210.3)">3</text>
<text x="271.5" y="217.9" transform="rotate(-90 271.5 217.9)">2</text>
</g>
<g font-size="1.8" fill="#006464">
<text x="39.4" y="48.8">J1</text>
<text x="96.5" y="53.3">DMP3099L</text>
<text x="96.5" y="50.7">Q1</text>
<text x="39.4" y="57.4">SOLAR</text>
<text x="367.4" y="59.2">VBAT</text>
<text x="190.5" y="60.2">U2</text>
<text x="367.4" y="61.2">TP3</text>
<text x="193.5" y="66.9">ITERM</text>
<text x="193.5" y="72">~{CE}</text>
<text x="204.1" y="66.1" transform="rotate(-90 204.1 66.1)">IN</text>
<text x="209" y="66.9">OUT</text>
<text x="64.7" y="73.7">D1</text>
<text x="83.8" y="76.1">R1</text>
<text x="109.2" y="76.1">C1</text>
<text x="121.9" y="76.1">C2</text>
<text x="193.5" y="74.5">TMR</text>
<text x="193.5" y="77.1">EN1</text>
<text x="209.3" y="74.5">BAT</text>
<text x="307.3" y="76.1">BT1</text>
<text x="327.7" y="76.1">C5</text>
<text x="348" y="76.1">RT1</text>
<text x="61.2" y="81.3">SMAJ12CA</text>
<text x="83.8" y="78.7">100k</text>
<text x="193.5" y="79.6">EN2</text>
<text x="210.5" y="79.6">TS</text>
<text x="307.3" y="78.7">18650</text>
<text x="348" y="78.7">10k</text>
<text x="352.6" y="78.7">B3380</text>
<text x="193.5" y="84.7">ILIM</text>
<text x="193.5" y="87.2">ISET</text>
<text x="204.1" y="88.4" transform="rotate(-90 204.1 88.4)">VSS</text>
<text x="206.2" y="84.7">~{PGOOD}</text>
<text x="208.8" y="87.2">~{CHG}</text>
<text x="226" y="94.5">+3V3</text>
<text x="238.7" y="94.5">+3V3</text>
<text x="190.5" y="97.9">BQ24074RGT</text>
<text x="93" y="104.3">TP5</text>
<text x="93" y="102.3">VIN_SOLAR</text>
<text x="108.3" y="102.3">PWR_FLAG</text>
<text x="123.5" y="102.3">PWR_FLAG</text>
<text x="180.3" y="104">R4</text>
<text x="180.3" y="106.6">1.78k</text>
<text x="193" y="104">R5</text>
<text x="193" y="106.6">1.62k</text>
<text x="218.4" y="104">C4</text>
<text x="231.1" y="104">R15</text>
<text x="231.1" y="106.6">100k</text>
<text x="243.8" y="104">R16</text>
<text x="243.8" y="106.6">100k</text>
<text x="251.5" y="167.5">R9</text>
<text x="251.5" y="170.1">1M</text>
<text x="66" y="179.6">U3</text>
<text x="274.3" y="177.7">Q2</text>
<text x="297.2" y="177.7">R11</text>
<text x="348" y="177.7">R2</text>
<text x="69.1" y="183.7">VIN</text>
<text x="78.4" y="183.7">VOUT</text>
<text x="274.3" y="180.3">AO3401A</text>
<text x="297.2" y="180.3">100k</text>
<text x="348" y="180.3">1M</text>
<text x="69.1" y="188.8">EN</text>
<text x="69.1" y="191.4">SEL</text>
<text x="94" y="188.2" transform="rotate(-90 94 188.2)">+3V3</text>
<text x="69.1" y="193.9">LX1</text>
<text x="78.3" y="193.9">CFG1</text>
<text x="78.3" y="196.4">CFG2</text>
<text x="78.3" y="199">CFG3</text>
<text x="184.5" y="200.9">TP1</text>
<text x="184.5" y="198.9">+3V3</text>
<text x="194.6" y="200.9">TP2</text>
<text x="194.6" y="198.9">VSYS</text>
<text x="204.8" y="200.9">TP4</text>
<text x="204.8" y="198.9">GND</text>
<text x="69.1" y="204.1">LX2</text>
<text x="77.1" y="205.2" transform="rotate(-90 77.1 205.2)">GND</text>
<text x="139.6" y="208.8">+3V3</text>
<text x="152.3" y="208.8">+3V3</text>
<text x="165" y="208.8">+3V3</text>
<text x="66" y="214.7">TPS63900</text>
<text x="180.2" y="210.8">+3V3</text>
<text x="274.3" y="215.8">BSS138</text>
<text x="274.3" y="213.2">Q3</text>
<text x="27.9" y="218.3">C6</text>
<text x="43.2" y="218.3">L1</text>
<text x="104.1" y="218.3">R6</text>
<text x="104.1" y="220.9">36.5k</text>
<text x="116.8" y="218.3">R7</text>
<text x="116.8" y="220.9">0</text>
<text x="129.5" y="218.3">R8</text>
<text x="129.5" y="220.9">16.2k</text>
<text x="144.8" y="218.3">C7</text>
<text x="157.5" y="218.3">C8</text>
<text x="170.2" y="218.3">C9</text>
<text x="170.2" y="220.9">100nF</text>
<text x="246.4" y="226">1M</text>
<text x="246.4" y="223.4">R10</text>
<text x="297.2" y="225.9">R12</text>
<text x="312.4" y="225.9">C10</text>
<text x="348" y="225.9">R3</text>
<text x="363.2" y="225.9">C3</text>
<text x="297.2" y="228.5">100k</text>
<text x="312.4" y="228.5">10nF</text>
<text x="348" y="228.5">330k</text>
<text x="363.2" y="228.5">100nF</text>
</g>
<g font-size="1.8" fill="#0000c2">
<text x="281.9" y="121.7">TS: 10k</text>
<text x="290.5" y="121.7">NTC, ITS 75</text>
<text x="307.6" y="121.7">Charging</text>
<text x="317.2" y="121.7">only</text>
<text x="322.3" y="121.7">0</text>
<text x="324.7" y="121.7">to</text>
<text x="327.7" y="121.7">50</text>
<text x="22.9" y="126.8">Panel</text>
<text x="29.4" y="126.8">5</text>
<text x="31.7" y="126.8">V /</text>
<text x="36.5" y="126.8">2</text>
<text x="38.9" y="126.8">W (Voc</text>
<text x="46.8" y="126.8">6.0</text>
<text x="51" y="126.8">V).</text>
<text x="54.7" y="126.8">D1</text>
<text x="58.4" y="126.8">clamps</text>
<text x="66.3" y="126.8">surges,</text>
<text x="74.3" y="126.8">Q1</text>
<text x="78.1" y="126.8">blocks</text>
<text x="85.3" y="126.8">reverse</text>
<text x="93.3" y="126.8">polarity</text>
<text x="101.7" y="126.8">(Vgs</text>
<text x="147.3" y="129.3">EN2=L,</text>
<text x="155.4" y="129.3">EN1=H:</text>
<text x="163.8" y="129.3">USB500,</text>
<text x="173" y="129.3">475</text>
<text x="177.8" y="129.3">mA</text>
<text x="181.7" y="129.3">limit,</text>
<text x="187.8" y="129.3">VIN-DPM</text>
<text x="197.5" y="129.3">4.5</text>
<text x="201.7" y="129.3">V (solar-friendly).</text>
<text x="281.9" y="126.8">BQ24074</text>
<text x="291.8" y="126.8">drains</text>
<text x="298.8" y="126.8">4.3</text>
<text x="306.6" y="126.8">from</text>
<text x="312.1" y="126.8">BAT with</text>
<text x="321.6" y="126.8">no</text>
<text x="325.1" y="126.8">sun</text>
<text x="329.5" y="126.8">(largest</text>
<text x="338.2" y="126.8">sleep</text>
<text x="344.3" y="126.8">load).</text>
<text x="147.3" y="134.4">TMR=GND:</text>
<text x="158.2" y="134.4">timers</text>
<text x="165.3" y="134.4">off</text>
<text x="169.1" y="134.4">for</text>
<text x="172.9" y="134.4">slow</text>
<text x="178.3" y="134.4">solar</text>
<text x="184.2" y="134.4">charge.</text>
<text x="192.4" y="134.4">RISET 1.78k:</text>
<text x="205.8" y="134.4">500</text>
<text x="210.6" y="134.4">mA.</text>
<text x="215.2" y="134.4">ITERM open:</text>
<text x="228.1" y="134.4">10</text>
<text x="22.9" y="241">RCFG3</text>
<text x="30.1" y="241">16.2k:</text>
<text x="37.2" y="241">VO1</text>
<text x="42" y="241">=</text>
<text x="44.7" y="241">3.3</text>
<text x="48.9" y="241">V. RCFG1</text>
<text x="59.1" y="241">36.5k</text>
<text x="65.5" y="241">+</text>
<text x="68.2" y="241">RCFG2</text>
<text x="75.5" y="241">0R:</text>
<text x="79.8" y="241">VO2</text>
<text x="84.6" y="241">=</text>
<text x="87.3" y="241">3.3</text>
<text x="91.5" y="241">V, no</text>
<text x="97.8" y="241">input</text>
<text x="103.8" y="241">limit.</text>
<text x="109.9" y="241">SEL =</text>
<text x="236.2" y="241">Rev</text>
<text x="240.7" y="241">B:</text>
<text x="243.8" y="241">high-side</text>
<text x="254.4" y="241">switch.</text>
<text x="262.1" y="241">Rev</text>
<text x="266.6" y="241">A switched</text>
<text x="278.2" y="241">the</text>
<text x="282.4" y="241">low</text>
<text x="286.7" y="241">side,</text>
<text x="292.3" y="241">so</text>
<text x="295.7" y="241">VBAT leaked</text>
<text x="308.6" y="241">into</text>
<text x="313.4" y="241">the</text>
<text x="317.5" y="241">ADC clamp</text>
<text x="329.2" y="241">(+27</text>
<text x="338.8" y="241">at</text>
<text x="341.9" y="241">4.05</text>
<text x="236.2" y="246.1">Divider</text>
<text x="243.9" y="246.1">1:2,</text>
<text x="248.7" y="246.1">settle</text>
<text x="255.2" y="246.1">5</text>
<text x="262.7" y="246.1">2.5</text>
<text x="266.9" y="246.1">ms.</text>
<text x="271.3" y="246.1">Solar</text>
<text x="277.5" y="246.1">divider</text>
<text x="285" y="246.1">1M/330k:</text>
<text x="295.4" y="246.1">ratio</text>
<text x="301" y="246.1">0.248.</text>
</g>
</svg>
